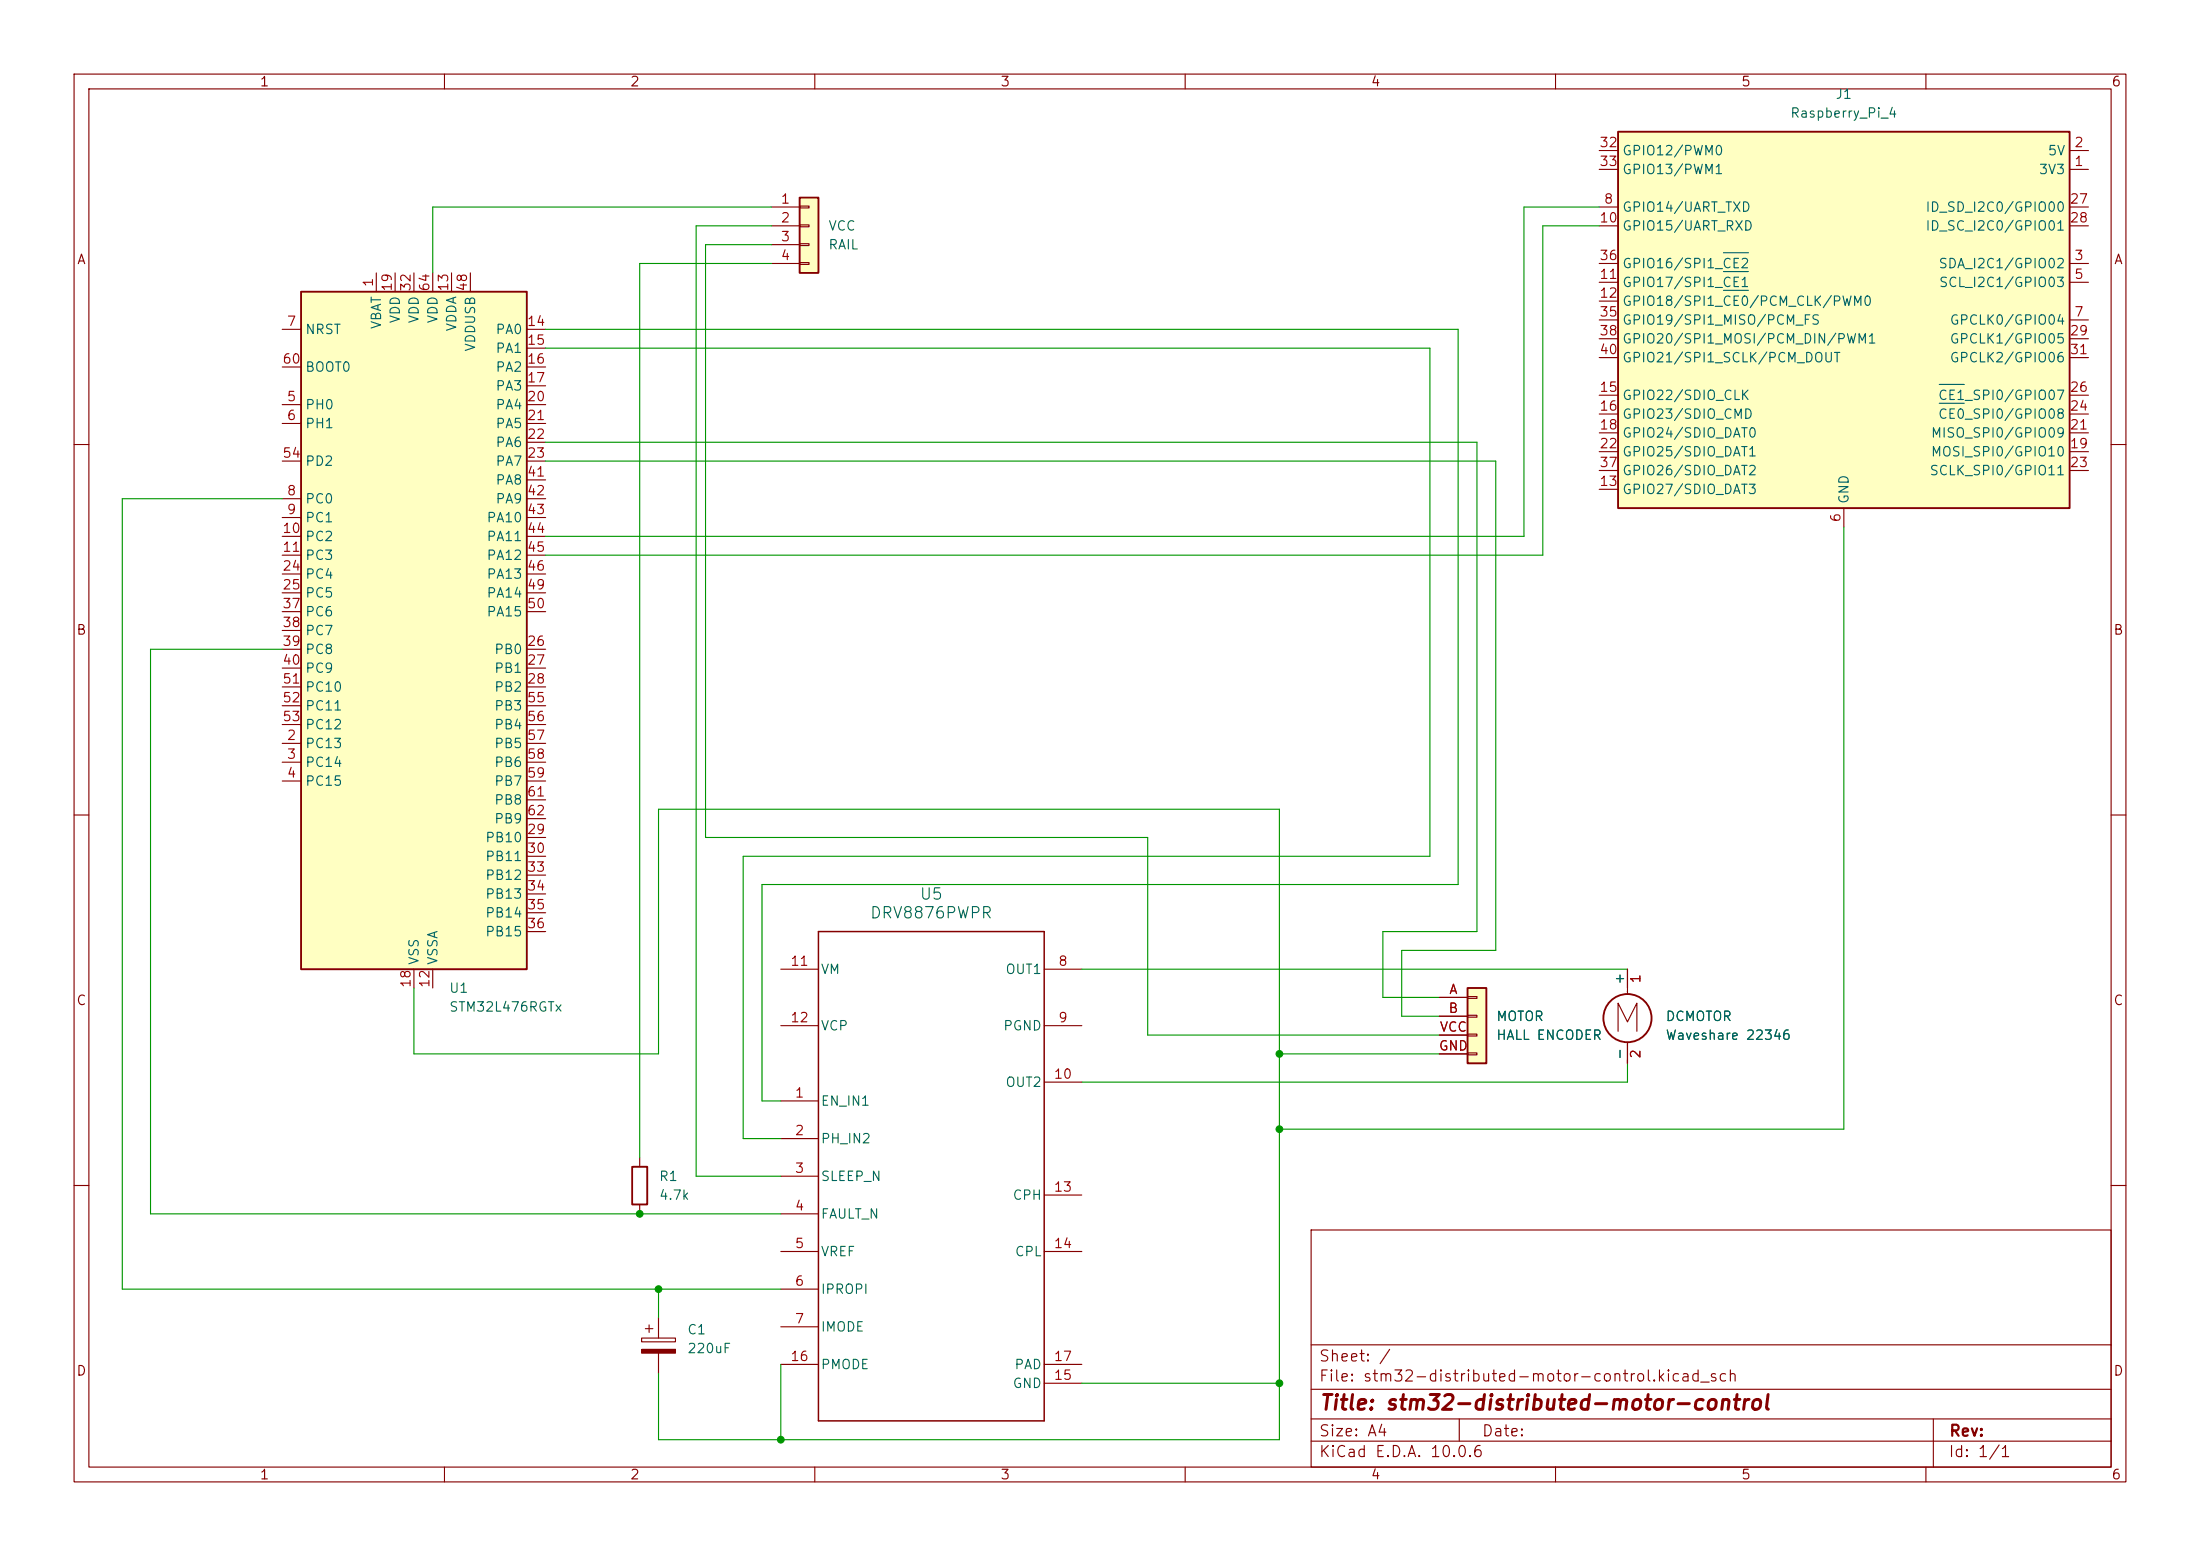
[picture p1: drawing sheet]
<svg xmlns="http://www.w3.org/2000/svg" width="297mm" height="210mm" viewBox="0 0 297 210" stroke-linecap="round" stroke-linejoin="round" font-family="sans-serif">
<g fill="none" stroke="#840000" stroke-width=".15">
<path d="M10 10h277v190h-277zM12 12h273v186h-273zM60 10v2M110 10v2M160 10v2M210 10v2M260 10v2M10 60h2M285 60h2M10 110h2M285 110h2M10 160h2"/>
<path d="M177 166h108v32h-108zM285 160h2M60 198v2M110 198v2M160 198v2M177 194.5h108M177 191.5h108M177 187.5h108M177 181.5h108M197 191.5v3M210 198v2M260 198v2"/>
<path d="M261 191.5v6.5"/>
</g>
<path d="M107.9 26.7h2.6v10.1h-2.6z" fill="#ffffc2"/>
<g fill="none" stroke="#840000" stroke-width=".25">
<path d="M107.9 26.7h2.6v10.1h-2.6z"/>
<circle cx="219.7" cy="137.4" r="3.3"/>
</g>
<path d="M104.1 27.9h3.8M104.1 30.5h3.8M104.1 33h3.8M104.1 35.6h3.8M107.9 27.8h1.3v.3h-1.3zM107.9 30.4h1.3v.2h-1.3zM107.9 32.9h1.3v.2h-1.3zM107.9 35.4h1.3v.3h-1.3zM218.4 139.2v-3.8l1.3 2.5 1.3-2.5v3.8M219.7 130.8v3.4M219.7 140.7v2.8" fill="none" stroke="#840000" stroke-width=".15"/>
<path d="M198.1 133.4h2.6v10.1h-2.6z" fill="#ffffc2"/>
<path d="M198.1 133.4h2.6v10.1h-2.6z" fill="none" stroke="#840000" stroke-width=".25"/>
<g fill="none" stroke="#840000" stroke-width=".15">
<path d="M105.4 130.8h5.1M105.4 138.4h5.1M141 130.8h5M141 138.4h5M194.3 134.6h3.8M194.3 137.2h3.8M194.3 139.7h3.8M198.1 134.5h1.3v.2h-1.3zM198.1 137h1.3v.3h-1.3zM198.1 139.6h1.3v.2h-1.3zM105.4 148.6h5.1M105.4 153.7h5.1"/>
<path d="M105.4 158.8h5.1M141 146.1h5M194.3 142.2h3.8M198.1 142.1h1.3v.3h-1.3zM105.4 163.8h5.1M105.4 168.9h5.1M105.4 174h5.1M105.4 179.1h5.1M141 168.9h5M141 161.3h5M105.4 184.2h5.1M141 186.7h5"/>
<path d="M141 184.2h5"/>
</g>
<path d="M110.5 125.7h30.5v66.1h-30.5z" fill="none" stroke="#840000" stroke-width=".2"/>
<path d="M218.4 17.8h61v50.8h-61z" fill="#ffffc2"/>
<path d="M218.4 17.8h61v50.8h-61zM85.3 157.5h2.1v5.1h-2.1z" fill="none" stroke="#840000" stroke-width=".25"/>
<g fill="none" stroke="#840000" stroke-width=".15">
<path d="M215.9 22.9h2.5M215.9 20.3h2.5M215.9 35.6h2.5M215.9 38.1h2.5M215.9 27.9h2.5M215.9 30.5h2.5M279.4 22.9h2.5M279.4 20.3h2.5M279.4 35.6h2.5M279.4 38.1h2.5M279.4 27.9h2.5M279.4 30.5h2.5"/>
<path d="M215.9 43.2h2.5M215.9 40.6h2.5M215.9 53.3h2.5M215.9 55.9h2.5M215.9 58.4h2.5M215.9 45.7h2.5M215.9 48.3h2.5M279.4 43.2h2.5M279.4 53.3h2.5M279.4 55.9h2.5M279.4 58.4h2.5M279.4 45.7h2.5"/>
<path d="M279.4 48.3h2.5M215.9 66h2.5M215.9 61h2.5M215.9 63.5h2.5M248.9 68.6v2.5M279.4 61h2.5M279.4 63.5h2.5M86.4 156.2v1.3M86.4 162.6v1.2"/>
</g>
<path d="M232.7 36.7h3.3M232.7 39.2h3.3M232.7 34.1h3.3M261.8 54.4h3.4M261.8 51.9h3.4" fill="none" stroke="#006464" stroke-width=".15"/>
<path d="M40.6 39.4h30.5v91.4h-30.5z" fill="#ffffc2"/>
<path d="M40.6 39.4h30.5v91.4h-30.5z" fill="none" stroke="#840000" stroke-width=".25"/>
<g fill="none" stroke="#840000" stroke-width=".15">
<path d="M50.8 36.8v2.6M53.3 36.8v2.6M55.9 36.8v2.6M58.4 36.8v2.6M61 36.8v2.6M63.5 36.8v2.6M38.1 54.6h2.5M38.1 57.2h2.5M38.1 44.5h2.5M38.1 49.5h2.5M71.1 54.6h2.6M71.1 57.2h2.6"/>
<path d="M71.1 44.5h2.6M71.1 47h2.6M71.1 49.5h2.6M71.1 52.1h2.6M71.1 59.7h2.6M38.1 67.3h2.5M38.1 69.9h2.5M38.1 72.4h2.5M38.1 74.9h2.5M38.1 62.2h2.5M38.1 77.5h2.5M71.1 67.3h2.6"/>
<path d="M71.1 69.9h2.6M71.1 72.4h2.6M71.1 74.9h2.6M71.1 62.2h2.6M71.1 77.5h2.6M71.1 64.8h2.6M38.1 80h2.5M38.1 87.6h2.5M38.1 90.2h2.5M38.1 92.7h2.5M38.1 82.6h2.5M38.1 85.1h2.5"/>
<path d="M38.1 95.3h2.5M38.1 97.8h2.5M71.1 80h2.6M71.1 87.6h2.6M71.1 90.2h2.6M71.1 92.7h2.6M71.1 82.6h2.6M71.1 95.3h2.6M71.1 97.8h2.6M38.1 100.3h2.5M38.1 102.9h2.5M38.1 105.4h2.5"/>
<path d="M71.1 100.3h2.6M71.1 102.9h2.6M71.1 105.4h2.6M71.1 113h2.6M71.1 115.6h2.6M71.1 118.1h2.6M71.1 108h2.6M71.1 110.5h2.6M55.9 130.8v2.6M58.4 130.8v2.6M71.1 120.7h2.6M71.1 123.2h2.6"/>
<path d="M71.1 125.7h2.6M194.3 134.6h3.8M194.3 137.2h3.8M194.3 139.7h3.8M219.7 130.8v2.6M194.3 142.2h3.8M219.7 141v2.5M87.1 179.3h1M87.6 178.8v1M88.9 177.8v2.8M86.6 180.6h4.6v.5h-4.6zM88.9 182.6v2.8"/>
</g>
<path d="M86.6 182.1h4.6v.5h-4.6z" fill="#840000" stroke="#840000" stroke-width=".15"/>
<g fill="none" stroke="#009600" stroke-width=".15">
<path d="M104.1 33h-8.9v80h59.7v26.7h39.4M104.1 27.9h-45.7v8.9M104.1 30.5h-10.1v128.3h11.4M104.1 35.6h-17.7v120.6M215.9 27.9h-10.2v44.5h-132M215.9 30.5h-7.6v44.4h-134.6M73.7 59.7h125.7v66h-12.7v8.9h7.6M73.7 47h119.3v68.6h-92.7v38.1h5.1M73.7 44.5h123.1v74.9h-93.9v29.2h2.5M38.1 67.3h-21.6v106.7h88.9M73.7 62.2h128.2v66.1h-12.7v8.9h5.1M248.9 71.1v81.3h-76.2"/>
<path d="M38.1 87.6h-17.8v76.2h85.1M55.9 133.4v8.8h33v-33h83.8v85.1h-83.8v-8.9M146 130.8h73.7M172.7 142.2h21.6M219.7 143.5v2.6h-73.7M88.9 174v3.8M105.4 184.2v10.1M146 186.7h26.7"/>
</g>
<g fill="#009600" stroke="#009600" stroke-width=".14">
<circle cx="172.7" cy="186.7" r=".46"/>
<circle cx="172.7" cy="152.4" r=".46"/>
<circle cx="172.7" cy="142.2" r=".46"/>
<circle cx="88.9" cy="174" r=".46"/>
<circle cx="86.4" cy="163.8" r=".46"/>
<circle cx="105.4" cy="194.3" r=".46"/>
</g>
<text font-size="2" fill="#840000" x="178" y="190.8">Title: stm32-distributed-motor-control</text>
<g font-size="1.5" fill="#006464">
<text x="117.3" y="124.3">DRV8876PWPR</text>
<text x="124.1" y="121.8">U5</text>
</g>
<g font-size="1.5" fill="#840000">
<text x="178" y="184.1">Sheet: /</text>
<text x="178" y="186.8">File: stm32-distributed-motor-control.kicad_sch</text>
<text x="178" y="197">KiCad E.D.A. 10.0.6</text>
<text x="178" y="194.2">Size: A4</text>
<text x="200" y="194.2">Date:</text>
<text x="263" y="197">Id: 1/1</text>
<text x="263" y="194.2">Rev:</text>
</g>
<g font-size="1.3" fill="#840000">
<text x="35" y="12">1</text>
<text x="85" y="12">2</text>
<text x="135" y="12">3</text>
<text x="185" y="12">4</text>
<text x="235" y="12">5</text>
<text x="285" y="12">6</text>
<text x="10.3" y="36">A</text>
<text x="285.3" y="36">A</text>
<text x="10.2" y="86">B</text>
<text x="285.2" y="86">B</text>
<text x="10.2" y="136">C</text>
<text x="285.2" y="136">C</text>
<text x="10.2" y="186">D</text>
<text x="285.2" y="186">D</text>
<text x="35" y="200">1</text>
<text x="85" y="200">2</text>
<text x="135" y="200">3</text>
<text x="185" y="200">4</text>
<text x="235" y="200">5</text>
<text x="285" y="200">6</text>
</g>
<g font-size="1.3" fill="#006464">
<text x="241.6" y="16.2">Raspberry_Pi_4</text>
<text x="247.7" y="13.7">J1</text>
<text x="218.9" y="21.3">GPIO12/PWM0</text>
<text x="218.9" y="23.8">GPIO13/PWM1</text>
<text x="275.2" y="23.8">3V3</text>
<text x="276.4" y="21.3">5V</text>
<text x="218.9" y="28.9">GPIO14/UART_TXD</text>
<text x="259.9" y="28.9">ID_SD_I2C0/GPIO00</text>
<text x="111.7" y="31.4">VCC</text>
<text x="111.7" y="34">RAIL</text>
<text x="218.9" y="31.4">GPIO15/UART_RXD</text>
<text x="259.9" y="31.4">ID_SC_I2C0/GPIO01</text>
<text x="218.9" y="39.1">GPIO17/SPI1_CE1</text>
<text x="218.9" y="41.6">GPIO18/SPI1_CE0/PCM_CLK/PWM0</text>
<text x="218.9" y="36.5">GPIO16/SPI1_CE2</text>
<text x="261.6" y="36.5">SDA_I2C1/GPIO02</text>
<text x="261.7" y="39.1">SCL_I2C1/GPIO03</text>
<text x="41.1" y="45.4">NRST</text>
<text x="51.8" y="44.5" transform="rotate(-90 51.8 44.5)">VBAT</text>
<text x="54.3" y="43.7" transform="rotate(-90 54.3 43.7)">VDD</text>
<text x="56.8" y="43.7" transform="rotate(-90 56.8 43.7)">VDD</text>
<text x="59.4" y="43.7" transform="rotate(-90 59.4 43.7)">VDD</text>
<text x="61.9" y="44.8" transform="rotate(-90 61.9 44.8)">VDDA</text>
<text x="64.5" y="47.5" transform="rotate(-90 64.5 47.5)">VDDUSB</text>
<text x="66.8" y="45.4">PA0</text>
<text x="66.8" y="48">PA1</text>
<text x="218.9" y="44.1">GPIO19/SPI1_MISO/PCM_FS</text>
<text x="218.9" y="46.7">GPIO20/SPI1_MOSI/PCM_DIN/PWM1</text>
<text x="263.1" y="44.1">GPCLK0/GPIO04</text>
<text x="263.1" y="46.7">GPCLK1/GPIO05</text>
<text x="41.1" y="50.5">BOOT0</text>
<text x="66.8" y="50.5">PA2</text>
<text x="66.8" y="53">PA3</text>
<text x="218.9" y="49.2">GPIO21/SPI1_SCLK/PCM_DOUT</text>
<text x="263.1" y="49.2">GPCLK2/GPIO06</text>
<text x="41.1" y="55.6">PH0</text>
<text x="41.1" y="58.1">PH1</text>
<text x="66.8" y="55.6">PA4</text>
<text x="66.8" y="58.1">PA5</text>
<text x="218.9" y="54.3">GPIO22/SDIO_CLK</text>
<text x="218.9" y="56.8">GPIO23/SDIO_CMD</text>
<text x="218.9" y="59.4">GPIO24/SDIO_DAT0</text>
<text x="260.6" y="59.4">MISO_SPI0/GPIO09</text>
<text x="261.6" y="56.8">CE0_SPI0/GPIO08</text>
<text x="261.6" y="54.3">CE1_SPI0/GPIO07</text>
<text x="41.1" y="63.2">PD2</text>
<text x="66.8" y="60.7">PA6</text>
<text x="66.8" y="63.2">PA7</text>
<text x="66.8" y="65.7">PA8</text>
<text x="218.9" y="61.9">GPIO25/SDIO_DAT1</text>
<text x="218.9" y="64.5">GPIO26/SDIO_DAT2</text>
<text x="260.4" y="64.5">SCLK_SPI0/GPIO11</text>
<text x="260.6" y="61.9">MOSI_SPI0/GPIO10</text>
<text x="41.1" y="68.3">PC0</text>
<text x="41.1" y="70.8">PC1</text>
<text x="65.6" y="70.8">PA10</text>
<text x="66.8" y="68.3">PA9</text>
<text x="218.9" y="67">GPIO27/SDIO_DAT3</text>
<text x="249.9" y="68.1" transform="rotate(-90 249.9 68.1)">GND</text>
<text x="41.1" y="73.4">PC2</text>
<text x="41.1" y="75.9">PC3</text>
<text x="65.6" y="73.4">PA11</text>
<text x="65.6" y="75.9">PA12</text>
<text x="41.1" y="78.4">PC4</text>
<text x="41.1" y="81">PC5</text>
<text x="41.1" y="83.5">PC6</text>
<text x="65.6" y="78.4">PA13</text>
<text x="65.6" y="81">PA14</text>
<text x="65.6" y="83.5">PA15</text>
<text x="41.1" y="86.1">PC7</text>
<text x="41.1" y="88.6">PC8</text>
<text x="66.6" y="88.6">PB0</text>
<text x="41.1" y="91.1">PC9</text>
<text x="41.1" y="93.7">PC10</text>
<text x="66.6" y="91.1">PB1</text>
<text x="66.6" y="93.7">PB2</text>
<text x="41.1" y="101.3">PC13</text>
<text x="41.1" y="96.2">PC11</text>
<text x="41.1" y="98.8">PC12</text>
<text x="66.6" y="96.2">PB3</text>
<text x="66.6" y="98.8">PB4</text>
<text x="66.6" y="101.3">PB5</text>
<text x="41.1" y="103.8">PC14</text>
<text x="41.1" y="106.4">PC15</text>
<text x="66.6" y="103.8">PB6</text>
<text x="66.6" y="106.4">PB7</text>
<text x="65.4" y="114">PB10</text>
<text x="66.6" y="108.9">PB8</text>
<text x="66.6" y="111.5">PB9</text>
<text x="65.4" y="116.5">PB11</text>
<text x="65.4" y="119.1">PB12</text>
<text x="65.4" y="121.6">PB13</text>
<text x="65.4" y="124.2">PB14</text>
<text x="56.8" y="130.3" transform="rotate(-90 56.8 130.3)">VSS</text>
<text x="59.4" y="130.3" transform="rotate(-90 59.4 130.3)">VSSA</text>
<text x="65.4" y="126.7">PB15</text>
<text x="110.7" y="131.8">VM</text>
<text x="135.7" y="131.8">OUT1</text>
<text x="60.5" y="134.3">U1</text>
<text x="60.5" y="136.9">STM32L476RGTx</text>
<text x="219.6" y="133" transform="rotate(-90 219.6 133)">+</text>
<text x="110.7" y="139.4">VCP</text>
<text x="135.3" y="139.4">PGND</text>
<text x="201.9" y="138.1">MOTOR</text>
<text x="201.9" y="140.7">HALL ENCODER</text>
<text x="219.6" y="143.2" transform="rotate(-90 219.6 143.2)">-</text>
<text x="224.8" y="138.1">DCMOTOR</text>
<text x="224.8" y="140.7">Waveshare 22346</text>
<text x="110.7" y="149.6">EN_IN1</text>
<text x="135.7" y="147">OUT2</text>
<text x="110.7" y="154.6">PH_IN2</text>
<text x="88.9" y="159.7">R1</text>
<text x="110.7" y="159.7">SLEEP_N</text>
<text x="88.9" y="162.3">4.7k</text>
<text x="110.7" y="164.8">FAULT_N</text>
<text x="136.6" y="162.3">CPH</text>
<text x="110.7" y="169.9">VREF</text>
<text x="136.9" y="169.9">CPL</text>
<text x="110.7" y="175">IPROPI</text>
<text x="92.7" y="180.4">C1</text>
<text x="92.7" y="183">220uF</text>
<text x="110.7" y="180">IMODE</text>
<text x="110.7" y="185.1">PMODE</text>
<text x="136.9" y="185.1">PAD</text>
<text x="136.6" y="187.7">GND</text>
</g>
<g font-size="1.3" fill="#a90000">
<text x="215.8" y="20.2">32</text>
<text x="215.8" y="22.7">33</text>
<text x="279.9" y="22.7">1</text>
<text x="279.9" y="20.2">2</text>
<text x="105.3" y="27.8">1</text>
<text x="216.4" y="27.8">8</text>
<text x="279.3" y="27.8">27</text>
<text x="105.3" y="30.3">2</text>
<text x="105.3" y="32.9">3</text>
<text x="105.3" y="35.4">4</text>
<text x="215.8" y="30.3">10</text>
<text x="215.8" y="35.4">36</text>
<text x="279.3" y="30.3">28</text>
<text x="279.9" y="35.4">3</text>
<text x="50.7" y="38.8" transform="rotate(-90 50.7 38.8)">1</text>
<text x="53.2" y="39.4" transform="rotate(-90 53.2 39.4)">19</text>
<text x="55.7" y="39.4" transform="rotate(-90 55.7 39.4)">32</text>
<text x="58.3" y="39.4" transform="rotate(-90 58.3 39.4)">64</text>
<text x="60.8" y="39.4" transform="rotate(-90 60.8 39.4)">13</text>
<text x="63.4" y="39.4" transform="rotate(-90 63.4 39.4)">48</text>
<text x="215.8" y="38">11</text>
<text x="215.8" y="40.5">12</text>
<text x="279.9" y="38">5</text>
<text x="38.6" y="44.3">7</text>
<text x="71.1" y="44.3">14</text>
<text x="71.1" y="46.9">15</text>
<text x="215.8" y="43">35</text>
<text x="215.8" y="45.6">38</text>
<text x="279.3" y="45.6">29</text>
<text x="279.9" y="43">7</text>
<text x="38" y="49.4">60</text>
<text x="71.1" y="49.4">16</text>
<text x="71.1" y="51.9">17</text>
<text x="215.8" y="53.2">15</text>
<text x="215.8" y="48.1">40</text>
<text x="279.3" y="53.2">26</text>
<text x="279.3" y="48.1">31</text>
<text x="38.6" y="54.5">5</text>
<text x="38.6" y="57">6</text>
<text x="71.1" y="54.5">20</text>
<text x="71.1" y="57">21</text>
<text x="71.1" y="59.6">22</text>
<text x="215.8" y="55.7">16</text>
<text x="215.8" y="58.3">18</text>
<text x="279.3" y="58.3">21</text>
<text x="279.3" y="55.7">24</text>
<text x="38" y="62.1">54</text>
<text x="71.1" y="62.1">23</text>
<text x="71.1" y="64.6">41</text>
<text x="215.8" y="65.9">13</text>
<text x="215.8" y="60.8">22</text>
<text x="215.8" y="63.4">37</text>
<text x="279.3" y="60.8">19</text>
<text x="279.3" y="63.4">23</text>
<text x="38.6" y="67.2">8</text>
<text x="38.6" y="69.7">9</text>
<text x="71.1" y="67.2">42</text>
<text x="71.1" y="69.7">43</text>
<text x="248.8" y="70.6" transform="rotate(-90 248.8 70.6)">6</text>
<text x="38" y="72.3">10</text>
<text x="38" y="74.8">11</text>
<text x="38" y="77.3">24</text>
<text x="71.1" y="72.3">44</text>
<text x="71.1" y="74.8">45</text>
<text x="71.1" y="77.3">46</text>
<text x="38" y="79.9">25</text>
<text x="38" y="82.4">37</text>
<text x="71.1" y="79.9">49</text>
<text x="71.1" y="82.4">50</text>
<text x="38" y="85">38</text>
<text x="38" y="87.5">39</text>
<text x="71.1" y="87.5">26</text>
<text x="38" y="90">40</text>
<text x="38" y="92.6">51</text>
<text x="38" y="95.1">52</text>
<text x="71.1" y="90">27</text>
<text x="71.1" y="92.6">28</text>
<text x="71.1" y="95.1">55</text>
<text x="38" y="97.7">53</text>
<text x="38.6" y="100.2">2</text>
<text x="71.1" y="97.7">56</text>
<text x="71.1" y="100.2">57</text>
<text x="38.6" y="102.7">3</text>
<text x="38.6" y="105.3">4</text>
<text x="71.1" y="102.7">58</text>
<text x="71.1" y="105.3">59</text>
<text x="71.1" y="107.8">61</text>
<text x="71.1" y="112.9">29</text>
<text x="71.1" y="110.4">62</text>
<text x="71.1" y="115.4">30</text>
<text x="71.1" y="118">33</text>
<text x="71.1" y="120.5">34</text>
<text x="71.1" y="123.1">35</text>
<text x="71.1" y="125.6">36</text>
<text x="106.6" y="130.7">11</text>
<text x="142.8" y="130.7">8</text>
<text x="55.7" y="133.4" transform="rotate(-90 55.7 133.4)">18</text>
<text x="58.3" y="133.4" transform="rotate(-90 58.3 133.4)">12</text>
<text x="195.5" y="137">B</text>
<text x="195.5" y="134.5">A</text>
<text x="221.8" y="132.8" transform="rotate(-90 221.8 132.8)">1</text>
<text x="106.6" y="138.3">12</text>
<text x="142.8" y="138.3">9</text>
<text x="194.2" y="142.1">GND</text>
<text x="194.3" y="139.6">VCC</text>
<text x="221.8" y="143" transform="rotate(-90 221.8 143)">2</text>
<text x="107.2" y="148.5">1</text>
<text x="142.2" y="145.9">10</text>
<text x="107.2" y="153.5">2</text>
<text x="107.2" y="158.6">3</text>
<text x="142.2" y="161.2">13</text>
<text x="107.2" y="163.7">4</text>
<text x="107.2" y="168.8">5</text>
<text x="107.2" y="173.9">6</text>
<text x="142.2" y="168.8">14</text>
<text x="107.2" y="178.9">7</text>
<text x="106.6" y="184">16</text>
<text x="142.2" y="184">17</text>
<text x="142.2" y="186.6">15</text>
</g>
</svg>
